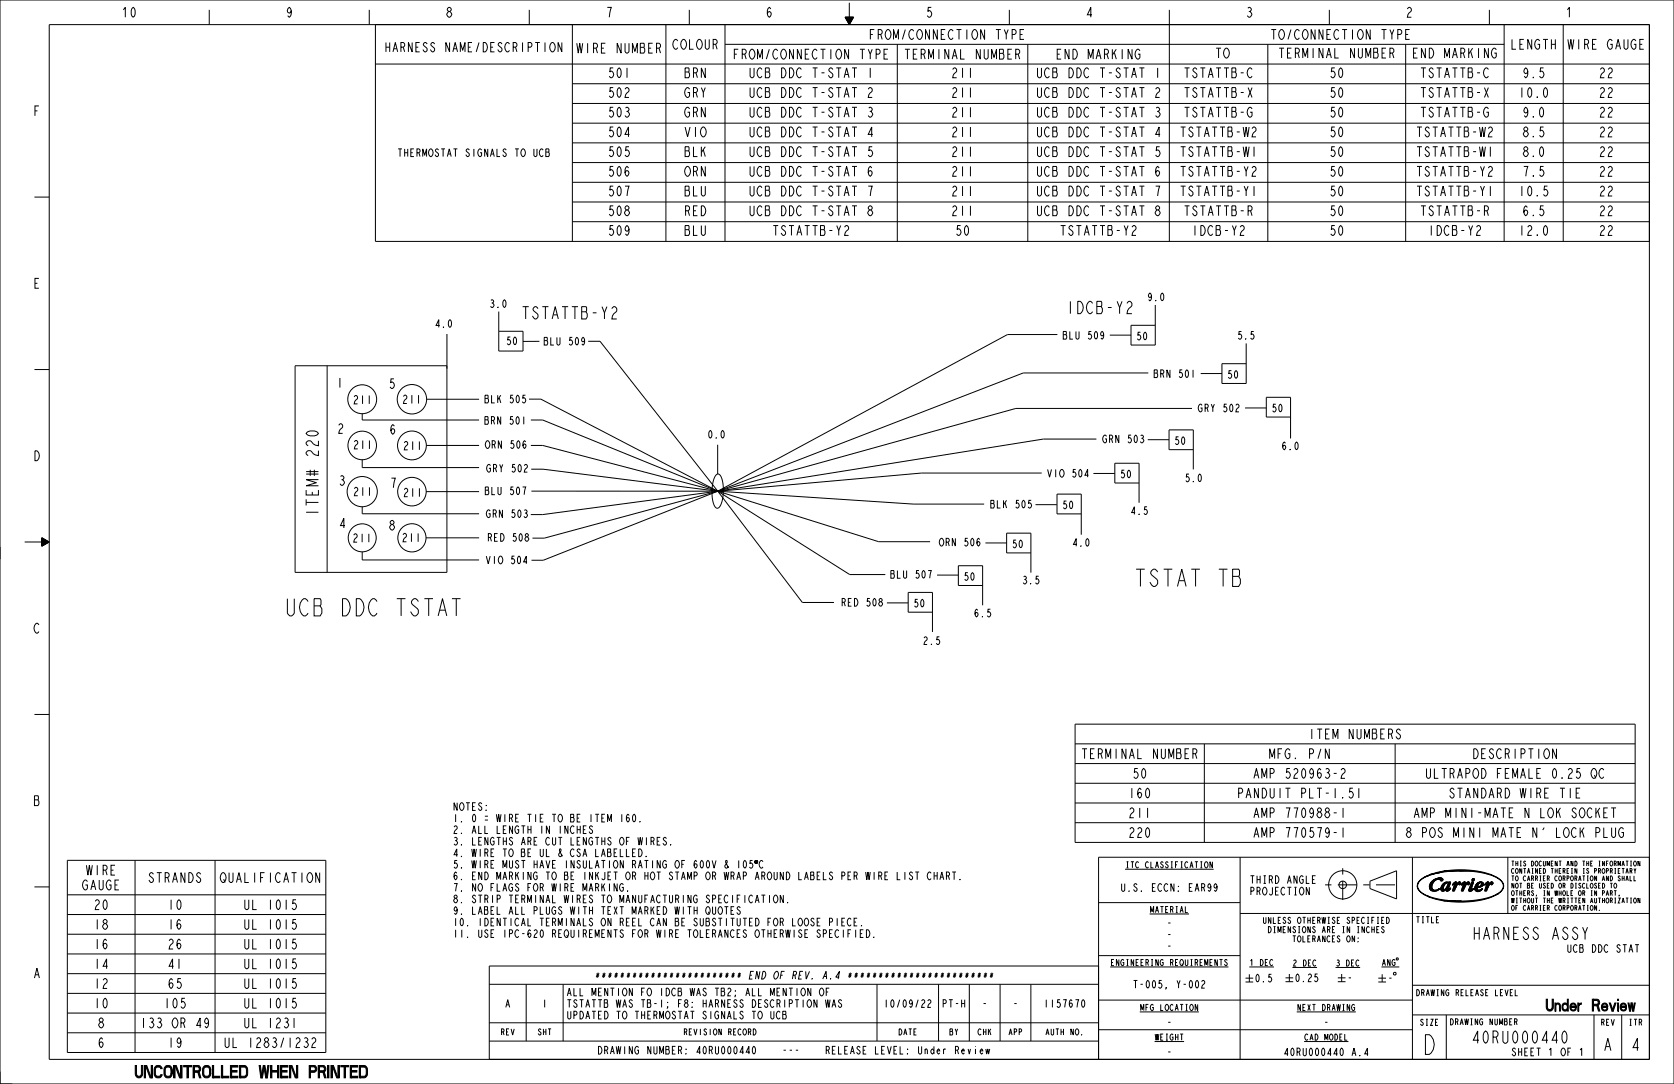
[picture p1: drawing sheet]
<svg xmlns="http://www.w3.org/2000/svg" width="864mm" height="559mm" viewBox="0 0 864 559" stroke-linecap="round" stroke-linejoin="round" font-family="sans-serif">
<path d="M684 456h37M693 448v17" fill="none" stroke="#000" stroke-width=".52" stroke-dasharray="3.3 3.3 9.8 3.3" stroke-linecap="butt"/>
<g fill="none" stroke="#000" stroke-width=".52">
<path d="M0 0h864v559h-864zM25 13h826v533h-826zM108 5v8M190 5v8M194 13h657v111h-657zM273 5v8M295 13v111M344 13v111M356 5v8M374 13v111M436 9h4l-2 4M436 9l2 4"/>
<path d="M436 9h4M436 9l2 3 2-3M436 9h4l-2 3-1-3M437 9h2l-1 3M437 9l1 2M437 10h2M438 10h1l-1 1M438 10v1M438 10h.1M438 1v12M439 10l-1 1-1-1M521 5v8"/>
<path d="M603 5v119M686 5v8M768 5v8M776 13v111M806 13v111M194 33h657M374 23h402M463 23v101M530 23v101M654 23v101M725 23v101M295 43h556"/>
<path d="M295 53h556M295 63h556M295 74h556M295 84h556M295 94h556M18 102h7M295 104h556M295 114h556M596 157v21h-13v-10h13M231 172v123h-79v-106h79M257 161v20h13v-10h-13M278 176h-8"/>
<path d="M303 176h7l60 77M545 172h-25l-150 81M573 173h11M643 177v21h-13v-11h13M18 190h7M169 189v106M592 192h-64l-158 61M619 193h11M187 213v4h60M220 206h27M273 206h6l91 47M274 217h6l90 36"/>
<path d="M615 211h-91l-154 42M642 210h11M666 215h-13v-10h13v21M187 237v4h60M220 230h27M274 230h6l90 23M370 229v15M566 226h-28l-168 27M592 227h11M616 232h-13v-10h13v20M220 253h27M274 242h6l90 11"/>
<path d="M274 253h96M369 245l2-1 1 1 1 7-1 7-1 2-1 1-2-2-1-5 1-6zM370 253l-90 36h-6M370 253l44 58h16M370 253l68 43h19M370 253l83 26h27M370 253l-89 24h-6M370 253l-90 12h-6M370 253l101 7h37M537 244h-62l-105 9M564 244h11M588 249h-13v-10h13v20"/>
<path d="M13 279h12M22 277l3 2-3 3zM22 277l3 2-3 2M22 278v3M22 278l3 1M22 278v3l3-2M22 278l2 1-2 2M22 278l2 1-2 1M22 279v1l2-1M22 279h1l-1 1M23 279v1v-1M23 279h.1"/>
<path d="M187 261v4h60M220 277h27M508 280h11M534 260h11M558 265h-13v-10h13v21M187 284v5h60M483 296h11M532 285h-13v-10h13v20M458 311h11M481 316h-12v-11h12v21M507 302h-13v-10h13v20M18 368h7"/>
<path d="M555 373h289v61h-289zM555 383h289M555 394h289M621 383v51M720 383v51M555 404h289M555 414h289M555 424h289M18 457h7M35 443h133v100h-133zM70 443v100M111 443v100"/>
<path d="M640 442v104M707 454l13-5v14l-13-5zM729 442v104M731 457l1 1zM732 458l1 2 5 3-4-2zM732 455l-1 2zM733 453l5-2-4 2-3 3zM735 452l3-1 5-1zM738 458h1zM738 451l5-2h6zM738 459h1zM738 455h1v3h-1z"/>
<path d="M738 459h2zM738 459h4h-2zM739 454h2l-2 1h-1zM739 454l3-1h2v1l-1-1h-2l-2 2v2v2h1l3-1-2 1h-2l-1-1v-2zM740 454l2-1zM740 453h2zM740 459l3-1-1 1zM740 453h4zM741 453h3zM742 453h2zM742 458h.1M742 453h1z"/>
<path d="M743 458h.1M743 449h17zM743 453l1 1zM743 458h2zM743 458h1zM743 459h2zM743 459h3h-2zM743 458l2-1zM744 459h1h-1zM745 456l1-1zM745 456l1-1-1 2-2 1zM745 456l1-1h2l-1 4 1-1-1 1h-1v-1l-1 1h-1l-1-1z"/>
<path d="M745 449l7-1 8 1zM745 455h1zM745 459l1-1zM745 455h1h1zM746 456l1-1-1 3-1 1v-1zM746 459h2h-1zM746 459h1zM747 457l1-1-1 3h-1v-1zM747 455h1l-1 1zM747 456l1-1-1 2zM747 459l1-1zM748 458h.1"/>
<path d="M749 456h1zM750 456h-1zM750 458l1-1-1 2h-1zM750 455h.1M750 455h1v2l2-2h1l-1 1h-1l-2 3h-1l1-4-1 1zM750 455h1zM750 455h1l-1 1zM750 456l1 1 1-2-1 2-1 1zM750 456h1v1zM751 455h.1M752 455h2zM752 455h1z"/>
<path d="M752 455h2l-1 1zM753 455h.1M753 456h.1M753 449a33 33 0 0 1 20 4 4 4 0 0 1 3 4 4 4 0 0 1-4 4 5 5 0 0 0 4-4 5 5 0 0 0-4-5 48 48 0 0 0-19-3zM754 456h1zM754 456h.1M754 456h1h-1zM754 458l2-1-1 2h-1zM754 455h1zM755 455h1v2l1-2h1v1h-1l-2 3h-1l1-4-1 1zM755 455h1zM755 455h1l-1 1z"/>
<path d="M755 456l1 1 1-2-1 2-2 1zM755 456h1v1zM756 455h2zM757 455h1zM757 455h1v1zM757 456h.1M758 459h2l-2 1zM758 459h1zM759 459l1-1zM759 455h1zM759 455h1l-2 3zM759 455h1l-1 4 1-1-2 2v-1z"/>
<path d="M759 455h.1M759 454l2-1-1 1zM760 453h1zM760 453h.1M760 458h.1M760 455l-1 4h-1zM761 458h1zM761 458l2-1zM761 458l1 1zM761 457h3zM761 459h1zM761 457l4-1-1 1z"/>
<path d="M761 457h1zM761 459h2zM761 457l1-1zM761 459h3zM761 459h3l-2 1zM761 456h2l-2 1zM761 456h2h-2zM762 456l1-1zM762 456l1-1-2 1zM762 456l2-1h1v2l-3 1 1 1 2-1-2 1-1 1-1-1v-2zM762 455h1zM762 455h2z"/>
<path d="M762 455h2l1 1h-1v-1zM763 455h1v1l-2 1zM763 455h1zM763 459l2-1zM764 456h1zM764 458h1zM765 458h.1M766 456h1zM766 456h1h-1zM766 458l2-1-1 2h-1zM766 455h1zM767 455h1v2l1-2h1v1h-1l-2 3h-1l1-4-1 1z"/>
<path d="M767 455h1zM767 455h1l-1 1zM767 456l1 1 1-2-1 2-2 1zM767 456h1v1zM768 455h2zM769 455h1zM769 455h1v1zM769 456h.1M778 442v29M851 442h-284v104M35 461h133M35 471h133"/>
<path d="M567 465h73M640 471h211M736 462l5 2zM741 463l6 1h-2zM745 464h6zM747 465l11-1a40 40 0 0 0 15-3 47 47 0 0 1-26 4zM747 465l7-1zM35 482h133M35 492h133M567 493h73M567 498h-315v48M35 502h133"/>
<path d="M35 512h133M252 507h315M271 507v30M291 507v30M452 507v30M484 507v30M500 507v30M516 507v30M532 507v30M567 516h162M729 508h122M35 522h133"/>
<path d="M35 532h133M252 537h315M252 527h315M567 531h162M729 523h122M746 523v23M822 523v23M837 523v23"/>
<circle cx="187" cy="206" r="7"/>
<circle cx="213" cy="206" r="8"/>
<circle cx="187" cy="230" r="7"/>
<circle cx="213" cy="230" r="7"/>
<circle cx="187" cy="253" r="8"/>
<circle cx="213" cy="253" r="7"/>
<circle cx="187" cy="277" r="7"/>
<circle cx="213" cy="277" r="7"/>
<circle cx="693" cy="456" r="7"/>
<circle cx="693" cy="456" r="1.9"/>
<circle cx="760" cy="454" r=".7"/>
</g>
<g fill="#000">
<path d="M731 457l1 1zM732 455l-1 2zM732 458l1 2 5 3-4-2zM733 453l5-2-4 2-3 3zM738 458h1zM738 459h1zM738 455h1v3h-1zM738 459h2zM738 459h4h-2zM739 454h2l-2 1h-1zM735 452l3-1 5-1zM740 454l2-1z"/>
<path d="M740 453h2zM740 459l3-1-1 1zM742 453h2zM742 453h1zM741 453h3zM740 453h4zM743 453l1 1zM743 458h1zM743 458h2zM743 458l2-1zM743 459h2zM743 459h3h-2z"/>
<path d="M744 459h1h-1zM745 459l1-1zM745 456l1-1-1 2-2 1zM745 456l1-1zM745 455h1zM745 455h1h1zM738 451l5-2h6zM746 459h1zM746 459h2h-1zM747 455h1l-1 1zM747 457l1-1-1 3h-1v-1zM747 459l1-1z"/>
<path d="M747 456l1-1-1 2zM749 456h1zM750 456h-1zM743 449h17zM750 458l1-1-1 2h-1zM750 456h1v1zM750 455h1zM750 455h1l-1 1zM750 456l1 1 1-2-1 2-1 1zM752 455h2zM752 455h2l-1 1zM752 455h1z"/>
<path d="M753 449a33 33 0 0 1 20 4 4 4 0 0 1 3 4 4 4 0 0 1-4 4 5 5 0 0 0 4-4 5 5 0 0 0-4-5 48 48 0 0 0-19-3zM745 449l7-1 8 1zM754 456h1zM754 456h1h-1zM754 455h1zM754 458l2-1-1 2h-1zM755 455h1zM755 456h1v1zM755 455h1l-1 1zM755 456l1 1 1-2-1 2-2 1zM756 455h2zM757 455h1v1z"/>
<path d="M757 455h1zM758 459h1zM758 459h2l-2 1zM760 455l-1 4h-1zM759 455h1zM759 455h1l-2 3zM759 459l1-1zM760 453h1zM759 454l2-1-1 1zM761 458h1zM761 458l2-1zM761 458l1 1z"/>
<path d="M761 459h1zM761 457h1zM761 457l1-1zM761 456h2l-2 1zM761 459h2zM761 456h2h-2zM762 456l1-1-2 1zM761 459h3zM762 456l1-1zM762 455h1zM761 457h3zM762 455h2z"/>
<path d="M763 455h1zM761 459h3l-2 1zM762 455h2l1 1h-1v-1zM763 459l2-1zM764 458h1zM761 457l4-1-1 1zM764 456h1zM766 456h1zM766 456h1h-1zM766 455h1zM766 458l2-1-1 2h-1zM767 455h1z"/>
<path d="M767 456h1v1zM767 455h1l-1 1zM767 456l1 1 1-2-1 2-2 1zM768 455h2zM769 455h1v1zM769 455h1zM736 462l5 2zM741 463l6 1h-2zM745 464h6zM747 465l7-1zM747 465l11-1a40 40 0 0 0 15-3 47 47 0 0 1-26 4z"/>
</g>
<!-- layer: 0 -->
<path d="M0 282v6M0 552v7h6" fill="none" stroke="#000" stroke-width=".52"/>
<!-- layer: NOTES3D -->
<g fill="none" stroke="#000" stroke-width=".52">
<path d="M330 424h.1M346 436h.1M324 459h.1M333 442h.1M388 444h-1v1a1.3 1.3 0 0 1 1 1 1.3 1.3 0 0 1-1 2v-1M471 450h-1a1.6 1.6 0 0 0-1 1 1.6 1.6 0 0 0 2 1l-1 1h-1M472 450h2M473 450v3M580 448h46M833 456v-1a1.2 1.2 0 0 1 1 2 1.2 1.2 0 0 1-1 1zM843 452v2h1M844 448l-1 1"/>
<path d="M846 444v2l-1-2v2M382 468l-1-1a1.6 1.6 0 0 0 0 2 1.6 1.6 0 0 0 1 1l-1 1-1-1M406 465h.1M441 475h1M442 473h-1v4h1M445 477h.1M447 479a2 2 0 0 1 2 2 2 2 0 0 1-2 2zM593 471h20M835 462h.1M846 463v2l-1-2v2M451 483h.1M573 498h61"/>
<path d="M645 498h12M667 499h12M689 499h13M713 498h9M713 498l1-3 1 3M713 497h1M717 495v3l-1-3v3M720 495h-1a1.5 1.5 0 0 0-1 1 1.5 1.5 0 0 0 2 2v-2h-1M721 494v1h-1zM426 511h1M428 509h-2v4M434 516l-1-1a1.6 1.6 0 0 0 0 2 1.6 1.6 0 0 0 1 1v1l-2-1"/>
<path d="M643 504h4M643 506h4M645 502v4M663 504h4M663 506h4M665 502v4M690 504h4M690 506h4M692 502v4M711 504h4M711 506h4M713 502v4"/>
<path d="M719 501l1 1v1l-1-1zM404 521l1 1v3h-1zM404 523h1M588 522h30M596 537h15M669 522h30M673 537h23"/>
</g>
<text font-size="13.2" x="733" y="544">D</text>
<g font-size="11.6">
<text x="585" y="302">TSTAT TB</text>
<text x="146" y="318">UCB DDC TSTAT</text>
</g>
<g font-size="8.3">
<text x="550" y="162">IDCB-Y2</text>
<text x="269" y="164">TSTATTB-Y2</text>
<text x="164" y="267" transform="rotate(-90 164 267)">ITEM# 220</text>
<text x="760" y="484">HARNESS ASSY</text>
<text x="759" y="538">40RU000440</text>
<text x="827" y="542">A</text>
<text x="841" y="542">4</text>
<text x="70" y="556">UNCONTROLLED WHEN PRINTED</text>
</g>
<text font-size="7.9" x="787" y="521">Under Review</text>
<g font-size="6.6">
<text x="63" y="9">10</text>
<text x="147" y="9">9</text>
<text x="230" y="9">8</text>
<text x="312" y="9">7</text>
<text x="395" y="9">6</text>
<text x="477" y="9">5</text>
<text x="560" y="9">4</text>
<text x="643" y="9">3</text>
<text x="725" y="9">2</text>
<text x="808" y="9">1</text>
<text x="449" y="20">FROM/CONNECTION TYPE</text>
<text x="656" y="20">TO/CONNECTION TYPE</text>
<text x="298" y="27">WIRE NUMBER</text>
<text x="347" y="25">COLOUR</text>
<text x="627" y="30">TO</text>
<text x="660" y="30">TERMINAL NUMBER</text>
<text x="729" y="30">END MARKING</text>
<text x="779" y="25">LENGTH</text>
<text x="809" y="25">WIRE GAUGE</text>
<text x="379" y="30">FROM/CONNECTION TYPE</text>
<text x="467" y="30">TERMINAL NUMBER</text>
<text x="545" y="30">END MARKING</text>
<text x="313" y="40">501</text>
<text x="353" y="40">BRN</text>
<text x="387" y="40">UCB DDC T-STAT 1</text>
<text x="491" y="40">211</text>
<text x="535" y="40">UCB DDC T-STAT 1</text>
<text x="611" y="40">TSTATTB-C</text>
<text x="686" y="40">50</text>
<text x="733" y="40">TSTATTB-C</text>
<text x="785" y="40">9.5</text>
<text x="825" y="40">22</text>
<text x="313" y="50">502</text>
<text x="353" y="50">GRY</text>
<text x="387" y="50">UCB DDC T-STAT 2</text>
<text x="491" y="50">211</text>
<text x="535" y="50">UCB DDC T-STAT 2</text>
<text x="611" y="50">TSTATTB-X</text>
<text x="686" y="50">50</text>
<text x="733" y="50">TSTATTB-X</text>
<text x="783" y="50">10.0</text>
<text x="825" y="50">22</text>
<text x="17" y="60">F</text>
<text x="313" y="60">503</text>
<text x="353" y="60">GRN</text>
<text x="387" y="60">UCB DDC T-STAT 3</text>
<text x="491" y="60">211</text>
<text x="535" y="60">UCB DDC T-STAT 3</text>
<text x="611" y="60">TSTATTB-G</text>
<text x="686" y="60">50</text>
<text x="733" y="60">TSTATTB-G</text>
<text x="785" y="60">9.0</text>
<text x="825" y="60">22</text>
<text x="313" y="71">504</text>
<text x="353" y="71">VIO</text>
<text x="387" y="71">UCB DDC T-STAT 4</text>
<text x="491" y="71">211</text>
<text x="535" y="71">UCB DDC T-STAT 4</text>
<text x="609" y="71">TSTATTB-W2</text>
<text x="686" y="71">50</text>
<text x="731" y="71">TSTATTB-W2</text>
<text x="785" y="71">8.5</text>
<text x="825" y="71">22</text>
<text x="313" y="81">505</text>
<text x="353" y="81">BLK</text>
<text x="387" y="81">UCB DDC T-STAT 5</text>
<text x="491" y="81">211</text>
<text x="535" y="81">UCB DDC T-STAT 5</text>
<text x="609" y="81">TSTATTB-W1</text>
<text x="686" y="81">50</text>
<text x="731" y="81">TSTATTB-W1</text>
<text x="785" y="81">8.0</text>
<text x="825" y="81">22</text>
<text x="313" y="91">506</text>
<text x="353" y="91">ORN</text>
<text x="387" y="91">UCB DDC T-STAT 6</text>
<text x="491" y="91">211</text>
<text x="535" y="91">UCB DDC T-STAT 6</text>
<text x="609" y="91">TSTATTB-Y2</text>
<text x="686" y="91">50</text>
<text x="731" y="91">TSTATTB-Y2</text>
<text x="785" y="91">7.5</text>
<text x="825" y="91">22</text>
<text x="313" y="101">507</text>
<text x="353" y="101">BLU</text>
<text x="387" y="101">UCB DDC T-STAT 7</text>
<text x="491" y="101">211</text>
<text x="535" y="101">UCB DDC T-STAT 7</text>
<text x="609" y="101">TSTATTB-Y1</text>
<text x="686" y="101">50</text>
<text x="731" y="101">TSTATTB-Y1</text>
<text x="783" y="101">10.5</text>
<text x="825" y="101">22</text>
<text x="313" y="111">508</text>
<text x="353" y="111">RED</text>
<text x="387" y="111">UCB DDC T-STAT 8</text>
<text x="491" y="111">211</text>
<text x="535" y="111">UCB DDC T-STAT 8</text>
<text x="611" y="111">TSTATTB-R</text>
<text x="686" y="111">50</text>
<text x="733" y="111">TSTATTB-R</text>
<text x="785" y="111">6.5</text>
<text x="825" y="111">22</text>
<text x="313" y="121">509</text>
<text x="353" y="121">BLU</text>
<text x="399" y="121">TSTATTB-Y2</text>
<text x="493" y="121">50</text>
<text x="547" y="121">TSTATTB-Y2</text>
<text x="615" y="121">IDCB-Y2</text>
<text x="686" y="121">50</text>
<text x="737" y="121">IDCB-Y2</text>
<text x="783" y="121">12.0</text>
<text x="825" y="121">22</text>
<text x="17" y="149">E</text>
<text x="17" y="237">D</text>
<text x="17" y="326">C</text>
<text x="675" y="381">ITEM NUMBERS</text>
<text x="558" y="391">TERMINAL NUMBER</text>
<text x="655" y="391">MFG. P/N</text>
<text x="760" y="391">DESCRIPTION</text>
<text x="584" y="401">50</text>
<text x="647" y="401">AMP 520963-2</text>
<text x="736" y="401">ULTRAPOD FEMALE 0.25 QC</text>
<text x="582" y="411">160</text>
<text x="639" y="411">PANDUIT PLT-1.5I</text>
<text x="748" y="411">STANDARD WIRE TIE</text>
<text x="17" y="415">B</text>
<text x="582" y="422">211</text>
<text x="647" y="422">AMP 770988-1</text>
<text x="730" y="422">AMP MINI-MATE N LOK SOCKET</text>
<text x="582" y="432">220</text>
<text x="647" y="432">AMP 770579-1</text>
<text x="726" y="432">8 POS MINI MATE N' LOCK PLUG</text>
<text x="44" y="451">WIRE</text>
<text x="76" y="455">STRANDS</text>
<text x="114" y="455">QUALIFICATION</text>
<text x="42" y="459">GAUGE</text>
<text x="48" y="469">20</text>
<text x="86" y="469">10</text>
<text x="126" y="469">UL 1015</text>
<text x="48" y="479">18</text>
<text x="86" y="479">16</text>
<text x="126" y="479">UL 1015</text>
<text x="48" y="489">16</text>
<text x="86" y="489">26</text>
<text x="126" y="489">UL 1015</text>
<text x="48" y="499">14</text>
<text x="86" y="499">41</text>
<text x="126" y="499">UL 1015</text>
<text x="17" y="504">A</text>
<text x="48" y="510">12</text>
<text x="86" y="510">65</text>
<text x="126" y="510">UL 1015</text>
<text x="48" y="520">10</text>
<text x="84" y="520">105</text>
<text x="126" y="520">UL 1015</text>
<text x="50" y="530">8</text>
<text x="72" y="530">133 OR 49</text>
<text x="126" y="530">UL 1231</text>
<text x="50" y="540">6</text>
<text x="86" y="540">19</text>
<text x="116" y="540">UL 1283/1232</text>
</g>
<g font-size="6.4">
<text x="173" y="200">1</text>
<text x="200" y="200">5</text>
<text x="174" y="223">2</text>
<text x="201" y="224">6</text>
<text x="174" y="250">3</text>
<text x="201" y="251">7</text>
<text x="175" y="272">4</text>
<text x="200" y="273">8</text>
</g>
<text font-size="6.3" x="199" y="27">HARNESS NAME/DESCRIPTION</text>
<g font-size="5.6">
<text x="182" y="208">211</text>
<text x="207" y="208">211</text>
<text x="182" y="231">211</text>
<text x="208" y="232">211</text>
<text x="182" y="256">211</text>
<text x="208" y="256">211</text>
<text x="182" y="279">211</text>
<text x="207" y="279">211</text>
</g>
<text font-size="5.5" x="389" y="448">°C</text>
<g font-size="5.2">
<text x="206" y="81">THERMOSTAT SIGNALS TO UCB</text>
<text x="592" y="155">9.0</text>
<text x="252" y="159">3.0</text>
<text x="224" y="169">4.0</text>
<text x="261" y="178">50</text>
<text x="280" y="178">BLU 509</text>
<text x="548" y="175">BLU 509</text>
<text x="586" y="175">50</text>
<text x="638" y="175">5.5</text>
<text x="595" y="195">BRN 501</text>
<text x="633" y="195">50</text>
<text x="250" y="208">BLK 505</text>
<text x="618" y="212">GRY 502</text>
<text x="656" y="212">50</text>
<text x="250" y="219">BRN 501</text>
<text x="365" y="226">0.0</text>
<text x="250" y="231">ORN 506</text>
<text x="568" y="228">GRN 503</text>
<text x="606" y="229">50</text>
<text x="661" y="232">6.0</text>
<text x="251" y="243">GRY 502</text>
<text x="540" y="246">VIO 504</text>
<text x="578" y="246">50</text>
<text x="611" y="248">5.0</text>
<text x="250" y="255">BLU 507</text>
<text x="511" y="262">BLK 505</text>
<text x="548" y="262">50</text>
<text x="250" y="267">GRN 503</text>
<text x="583" y="265">4.5</text>
<text x="251" y="279">RED 508</text>
<text x="484" y="281">ORN 506</text>
<text x="553" y="282">4.0</text>
<text x="522" y="282">50</text>
<text x="250" y="291">VIO 504</text>
<text x="459" y="298">BLU 507</text>
<text x="497" y="299">50</text>
<text x="527" y="301">3.5</text>
<text x="434" y="312">RED 508</text>
<text x="471" y="313">50</text>
<text x="502" y="318">6.5</text>
<text x="476" y="332">2.5</text>
<text x="233" y="418">NOTES:</text>
<text x="233" y="424">1. 0 = WIRE TIE TO BE ITEM 160.</text>
<text x="233" y="430">2. ALL LENGTH IN INCHES</text>
<text x="233" y="436">3. LENGTHS ARE CUT LENGTHS OF WIRES.</text>
<text x="233" y="442">4. WIRE TO BE UL &amp; CSA LABELLED.</text>
<text x="233" y="448">5. WIRE MUST HAVE INSULATION RATING OF 600V &amp; 105</text>
<text x="233" y="453">6. END MARKING TO BE INKJET OR HOT STAMP OR WRAP AROUND LABELS PER WIRE LIST</text>
<text x="478" y="453">CHART.</text>
<text x="644" y="455">THIRD ANGLE</text>
<text x="233" y="459">7. NO FLAGS FOR WIRE MARKING.</text>
<text x="578" y="459">U.S. ECCN:</text>
<text x="613" y="459">EAR99</text>
<text x="644" y="461">PROJECTION</text>
<text x="233" y="465">8. STRIP TERMINAL WIRES TO MANUFACTURING SPECIFICATION.</text>
<text x="233" y="471">9. LABEL ALL PLUGS WITH TEXT MARKED WITH QUOTES</text>
<text x="233" y="477">10. IDENTICAL TERMINALS ON REEL CAN BE SUBSTITUTED FOR LOOSE PIECE.</text>
<text x="602" y="478">-</text>
<text x="233" y="483">11. USE IPC-620 REQUIREMENTS FOR WIRE TOLERANCES OTHERWISE SPECIFIED.</text>
<text x="602" y="484">-</text>
<text x="602" y="490">-</text>
<text x="809" y="491">UCB DDC STAT</text>
<text x="308" y="505">************************ END OF REV.</text>
<text x="424" y="505">A.4</text>
<text x="437" y="505">************************</text>
<text x="585" y="509">T-005, Y-002</text>
<text x="647" y="506">0.5</text>
<text x="668" y="506">0.25</text>
<text x="695" y="506">-</text>
<text x="716" y="506">-</text>
<text x="292" y="513">ALL MENTION FO IDCB WAS TB2; ALL MENTION OF</text>
<text x="260" y="519">A</text>
<text x="279" y="519">1</text>
<text x="292" y="519">TSTATTB WAS TB-1; F8: HARNESS DESCRIPTION WAS</text>
<text x="456" y="519">10/09/22</text>
<text x="486" y="519">PT-H</text>
<text x="506" y="519">-</text>
<text x="522" y="519">-</text>
<text x="538" y="519">1157670</text>
<text x="292" y="525">UPDATED TO THERMOSTAT SIGNALS TO UCB</text>
<text x="602" y="529">-</text>
<text x="683" y="529">-</text>
<text x="309" y="543">DRAWING NUMBER:</text>
<text x="359" y="543">40RU000440</text>
<text x="403" y="543">---</text>
<text x="426" y="543">RELEASE LEVEL:</text>
<text x="474" y="543">Under Review</text>
<text x="602" y="544">-</text>
<text x="662" y="544">40RU000440</text>
<text x="697" y="544">A.4</text>
<text x="780" y="544">SHEET 1 OF 1</text>
</g>
<g font-size="4.1">
<text x="581" y="447">ITC CLASSIFICATION</text>
<text x="593" y="470">MATERIAL</text>
<text x="652" y="476">UNLESS OTHERWISE SPECIFIED</text>
<text x="730" y="476">TITLE</text>
<text x="654" y="481">DIMENSIONS ARE IN INCHES</text>
<text x="667" y="486">TOLERANCES ON:</text>
<text x="574" y="498">ENGINEERING REQUIREMENTS</text>
<text x="645" y="498">1 DEC</text>
<text x="667" y="498">2 DEC</text>
<text x="689" y="498">3 DEC</text>
<text x="730" y="513">DRAWING RELEASE LEVEL</text>
<text x="588" y="521">MFG LOCATION</text>
<text x="669" y="521">NEXT DRAWING</text>
<text x="258" y="534">REV</text>
<text x="277" y="534">SHT</text>
<text x="353" y="534">REVISION RECORD</text>
<text x="463" y="534">DATE</text>
<text x="490" y="534">BY</text>
<text x="504" y="534">CHK</text>
<text x="520" y="534">APP</text>
<text x="539" y="534">AUTH NO.</text>
<text x="732" y="529">SIZE</text>
<text x="748" y="528">DRAWING NUMBER</text>
<text x="826" y="529">REV</text>
<text x="840" y="529">ITR</text>
<text x="596" y="536">WEIGHT</text>
<text x="673" y="536">CAD MODEL</text>
</g>
<g font-size="3.3">
<text x="779" y="446">THIS DOCUMENT AND THE INFORMATION</text>
<text x="779" y="450">CONTAINED THEREIN IS PROPRIETARY</text>
<text x="779" y="454">TO CARRIER CORPORATION AND SHALL</text>
<text x="779" y="458">NOT BE USED OR DISCLOSED TO</text>
<text x="779" y="462">OTHERS, IN WHOLE OR IN PART,</text>
<text x="779" y="465">WITHOUT THE WRITTEN AUTHORIZATION</text>
<text x="779" y="469">OF CARRIER CORPORATION.</text>
</g>
</svg>
